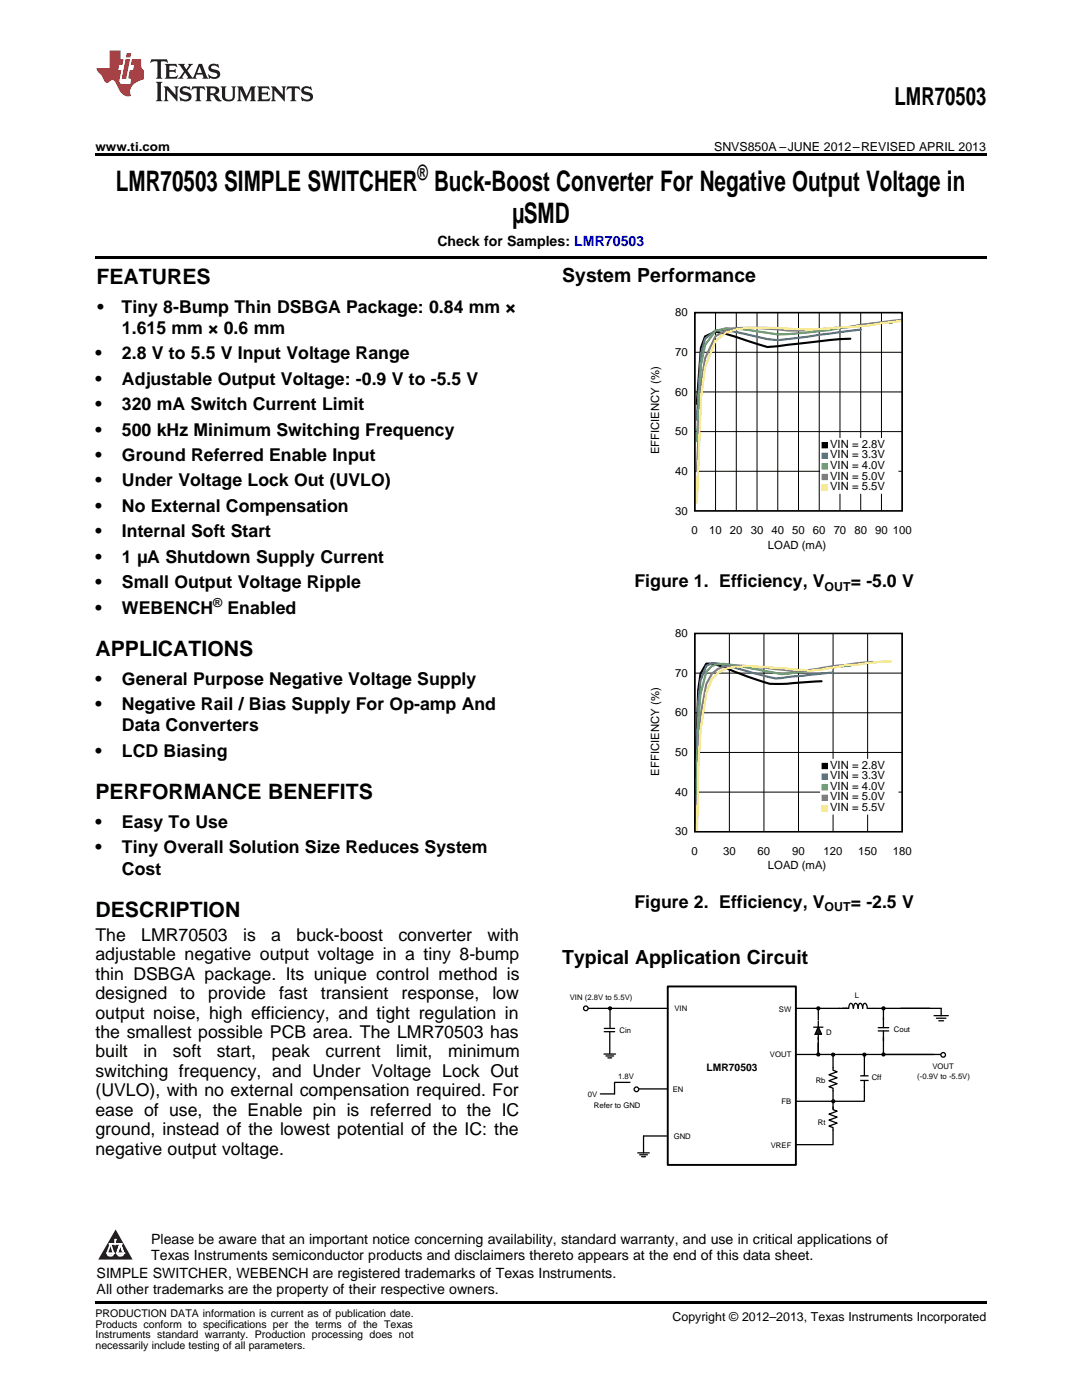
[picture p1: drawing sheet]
<svg xmlns="http://www.w3.org/2000/svg" width="216mm" height="279mm" viewBox="0 0 216 279" stroke-linecap="round" stroke-linejoin="round" font-family="sans-serif">
<path d="M19 259.7h177.8v.5h-177.8z" fill="#000"/>
<path d="M23.1 245.4l3.4 6h-6.9z" fill="#231f20"/>
<path d="M21.4 250.1h1.2l-.3 .5h-.3a.55 .55 0 0 1-.6-.5z" fill-rule="evenodd" fill="#fff"/>
<path d="M21.4 250.1h1.2l-.3 .5h-.3a.55 .55 0 0 1-.6-.5z" fill="none" stroke="#231f20" stroke-width=".34"/>
<path d="M21.4 250.1l1.2 .1-.3 .4h-.5z" fill="none" stroke="#fff" stroke-width=".34"/>
<path d="M23 248.3h.1" fill="none" stroke="#fff" stroke-width=".34"/>
<path d="M23 247.4v.9z" fill="#fff"/>
<path d="M23 247.4v.9z" fill="none" stroke="#fff" stroke-width=".34"/>
<circle cx="23" cy="247.4" r=".17" fill="#fff"/>
<path d="M21.9 248.2h.1" fill="none" stroke="#fff" stroke-width=".34"/>
<path d="M21.9 248.2h2.3z" fill="#fff"/>
<path d="M21.9 248.2h2.3z" fill="none" stroke="#fff" stroke-width=".34"/>
<circle cx="24.2" cy="248.2" r=".17" fill="#fff"/>
<path d="M23.3 250.1h.1" fill="none" stroke="#fff" stroke-width=".34"/>
<path d="M24 248.2l-.7 1.9z" fill="#fff"/>
<path d="M24 248.2l-.7 1.9z" fill="none" stroke="#fff" stroke-width=".34"/>
<path d="M24 248.2l.7 1.9z" fill="#fff"/>
<path d="M24 248.2l.7 1.9z" fill="none" stroke="#fff" stroke-width=".34"/>
<path d="M24.6 250.1h.1" fill="none" stroke="#fff" stroke-width=".34"/>
<circle cx="21.4" cy="250.1" r=".17" fill="#fff"/>
<path d="M22.1 248.2l-.7 1.9z" fill="#fff"/>
<path d="M22.1 248.2l-.7 1.9z" fill="none" stroke="#fff" stroke-width=".34"/>
<path d="M22.1 248.2l.5 1.9z" fill="#fff"/>
<path d="M22.1 248.2l.5 1.9z" fill="none" stroke="#fff" stroke-width=".34"/>
<circle cx="22.6" cy="250.1" r=".17" fill="#fff"/>
<path d="M23.4 250.1h1.3a.65 .65 0 0 1-.7 .5 .65 .65 0 0 1-.6-.5z" fill-rule="evenodd" fill="#fff"/>
<path d="M23.4 250.1h1.3a.65 .65 0 0 1-.7 .5 .65 .65 0 0 1-.6-.5z" fill="none" stroke="#231f20" stroke-width=".34"/>
<path d="M23.4 250.1h1.3l-.4 .5h-.6z" fill="none" stroke="#fff" stroke-width=".34"/>
<path d="M23.3 250.1h.1" fill="none" stroke="#fff" stroke-width=".34"/>
<circle cx="24.7" cy="250.1" r=".17" fill="#fff"/>
<path d="M133.2 196.9h25.6v35.6h-25.6z" fill-rule="evenodd" fill="#fff"/>
<path d="M133.2 196.9h25.6v35.6h-25.6z" fill="none" stroke="#000" stroke-width=".38"/>
<path d="M163.3 204.9l.6 1.5h-1.3z" fill="#1a1a1a"/>
<g fill="none" stroke="#000" stroke-width=".26">
<path d="M117.4 201.2h15.8M120.5 210.4h2.3M120.6 205.2h2M120.6 205.9h2M120.9 210.7h1.5M121.3 211.1h.8M121.7 205.9v4.4M121.7 201.2v3.9M125.7 216h-3.1v2.3h-2.8M127.4 217.3h5.8M158.8 210.4h29M158.9 201.2h10.4l.1-.4a.4 .4 0 0 1 .1-.4 .4 .4 0 0 1 .5 0l.3 .8"/>
<path d="M162.4 205h1.8M163.3 204.9l.6 1.5h-1.3zM163.3 207v3.4v-2.3M163.3 201.2v2.3M163.3 203.8v1.1M163.3 206.4v1.2M170.3 201.2v-.4a.41 .41 0 0 1 .2-.4 .41 .41 0 0 1 .5 0l.2 .8v-.4a.41 .41 0 0 1 .2-.4 .41 .41 0 0 1 .5 0l.2 .8M172.1 201.2l.1-.4a.41 .41 0 0 1 .1-.4 .41 .41 0 0 1 .5 0l.3 .8h12.4M175.2 205.1h2.1M175.2 205.7h2.1M176.3 201.2v3.9M176.3 205.7v4.7"/>
<path d="M127.3 230.1h2.3M127.6 230.5h1.6M128 230.8h.8M133 226.7h-4.6v3.4"/>
<circle cx="121.7" cy="201.2" r=".29"/>
<circle cx="163.3" cy="201.2" r=".29"/>
<circle cx="163.3" cy="210.4" r=".29"/>
<circle cx="176.3" cy="201.2" r=".29"/>
<circle cx="176.3" cy="210.4" r=".29"/>
</g>
<g fill="#000">
<circle cx="121.7" cy="201.2" r=".29"/>
<circle cx="163.3" cy="201.2" r=".29"/>
<circle cx="163.3" cy="210.4" r=".29"/>
<circle cx="176.3" cy="201.2" r=".29"/>
<circle cx="176.3" cy="210.4" r=".29"/>
</g>
<circle cx="116.9" cy="201.2" r=".46" fill="#fff"/>
<circle cx="116.9" cy="201.2" r=".46" fill="none" stroke="#000" stroke-width=".26"/>
<circle cx="127" cy="217.4" r=".46" fill="#fff"/>
<g fill="none" stroke="#000" stroke-width=".26">
<path d="M179.7 201.2h8.1v1.5M186.4 202.7h2.8M186.9 203.2h1.8M187.3 203.7h1"/>
<circle cx="127" cy="217.4" r=".46"/>
</g>
<circle cx="188.2" cy="210.5" r=".46" fill="#fff"/>
<g fill="none" stroke="#000" stroke-width=".26">
<path d="M166.2 210.5v3.1l.8 .3-1.6 .6 1.6 .6-1.6 .6 1.6 .6-1.6 .6 .8 .3v4.1M171.6 215.6h1.7M171.6 214.7h1.7M172.5 216.9v2.9h-13.6M172.5 210.4v4.3M172.5 215.7v1.3M166.2 220.9v.6l.8 .3-1.6 .6 1.6 .6-1.6 .5 1.6 .6-1.6 .6 .8 .3v3.4h-7.4"/>
<circle cx="166.2" cy="210.5" r=".29"/>
<circle cx="166.3" cy="219.8" r=".29"/>
<circle cx="172.5" cy="210.5" r=".29"/>
<circle cx="188.2" cy="210.5" r=".46"/>
</g>
<path d="M138.6 126.4h41.4v39.6h-41.4zM138.6 134.3h41.4M145.5 126.4v39.6M152.4 126.4v39.6M159.3 126.4v39.6M166.2 126.4v39.6M173.1 126.4v39.6M138.6 158.1h41.4M138.6 150.2h41.4M138.6 142.3h41.4" fill="none" stroke="#000" stroke-width=".2"/>
<path d="M163.9 136l-8 .5a8.1 8.1 0 0 1-4.6-.8l-5.8-2.1a10.4 10.4 0 0 0-4.6-1.2l-1.1 2.1-.5 3.2-.4 13.7" fill="none" stroke="#000" stroke-width=".42"/>
<path d="M166.2 134.2l-8 .8a10.5 10.5 0 0 1-5.8-.1l-5.7-1.6a16.5 16.5 0 0 0-4.6-.9l-1.2 .5-1.1 2.9-.5 4.4-.4 15" fill="none" stroke="#0087c2" stroke-width=".42"/>
<path d="M169.7 132.9l-9.2 1-1.2 .3a11.3 11.3 0 0 1-5.7-.1l-5.8-1.1a16.1 16.1 0 0 0-4.6-.4l-1.1 .3-1.2 1.2-1.1 4.4-.5 5.3-.4 20.3" fill="none" stroke="#66bc29" stroke-width=".42"/>
<path d="M174.3 132.1l-6.9 .7a61 61 0 0 1-9.2 1.2l-3.5-.5a48.1 48.1 0 0 0-9.2-.6l-1.1 .1-1.2 .5-1.1 .9-1.2 2.1-1.1 6.3-.5 7-.4 24" fill="none" stroke="#808080" stroke-width=".42"/>
<path d="M177.8 132l-3.5 .2-3.5 .5-2.3 .1-4.6 .8a12.5 12.5 0 0 1-4.6 .1l-2.3-.2a68.3 68.3 0 0 0-10.3-.5 6.1 6.1 0 0 0-4.6 2.5l-1.2 2.8-1.1 7.3-.5 7.3-.4 22.5" fill="none" stroke="#fbe43b" stroke-width=".42"/>
<path d="M123.3 124.3h58.8v.5h-58.8zM185.8 124.3h-1v51.1v-51.1h-3.2v51.1M123.3 167.6h58.8v.1h-58.8zM123.3 170.8h58.8v.1h-58.8zM123.3 173.9h58.8v.1h-58.8zM123.3 175.4v-51.1h3.2v51.1v-51.1h3.1v51.1v-51.1h3.2v51.1v-51.1h3.2v51.1M133.4 175.4v-51.1h3.1v51.1" fill="none" stroke="#fff" stroke-width="3.2" stroke-linecap="butt"/>
<path d="M164 151.8h14.9v1.9h-14.9z" fill-rule="evenodd" fill="#fff"/>
<path d="M164 151.8h14.9v1.9h-14.9z" fill="none" stroke="#fff" stroke-width=".76" stroke-linecap="butt"/>
<path d="M164 153.9h14.9v1.9h-14.9z" fill-rule="evenodd" fill="#fff"/>
<path d="M164 153.9h14.9v1.9h-14.9z" fill="none" stroke="#fff" stroke-width=".76" stroke-linecap="butt"/>
<path d="M164 156.1h14.9v1.9h-14.9z" fill-rule="evenodd" fill="#fff"/>
<path d="M164 156.1h14.9v1.9h-14.9z" fill="none" stroke="#fff" stroke-width=".76" stroke-linecap="butt"/>
<path d="M164 158.2h14.9v1.9h-14.9z" fill-rule="evenodd" fill="#fff"/>
<path d="M164 158.2h14.9v1.9h-14.9z" fill="none" stroke="#fff" stroke-width=".76" stroke-linecap="butt"/>
<path d="M164 160.3h14.9v1.9h-14.9z" fill-rule="evenodd" fill="#fff"/>
<path d="M164 160.3h14.9v1.9h-14.9z" fill="none" stroke="#fff" stroke-width=".76" stroke-linecap="butt"/>
<path d="M164 152.3h1.1v1.1h-1.1z" fill-rule="evenodd" fill="#000"/>
<path d="M164 152.3h1.1v1.1h-1.1z" fill="none" stroke="#000" stroke-width=".2"/>
<path d="M164 154.5h1.1v1h-1.1z" fill-rule="evenodd" fill="#0087c2"/>
<path d="M164 154.5h1.1v1h-1.1z" fill="none" stroke="#0087c2" stroke-width=".2"/>
<path d="M164 156.6h1.1v1h-1.1z" fill-rule="evenodd" fill="#66bc29"/>
<path d="M164 156.6h1.1v1h-1.1z" fill="none" stroke="#66bc29" stroke-width=".2"/>
<path d="M164 158.7h1.1v1.1h-1.1z" fill-rule="evenodd" fill="#808080"/>
<path d="M164 158.7h1.1v1.1h-1.1z" fill="none" stroke="#808080" stroke-width=".2"/>
<path d="M164 160.8h1.1v1.1h-1.1z" fill-rule="evenodd" fill="#fbe43b"/>
<path d="M164 160.8h1.1v1.1h-1.1z" fill="none" stroke="#fbe43b" stroke-width=".2"/>
<path d="M138.6 126.4h41.4v39.6h-41.4z" fill="none" stroke="#000" stroke-width=".32"/>
<g fill="none" stroke="#000" stroke-width=".2">
<path d="M138.6 62.4h41.4v39.6h-41.4zM138.6 78.2h41.4M138.6 70.3h41.4M142.8 62.4v39.6M146.9 62.4v39.6M151.1 62.4v39.6M155.2 62.4v39.6M159.3 62.4v39.6M163.5 62.4v39.6M167.6 62.4v39.6M171.7 62.4v39.6M175.9 62.4v39.6"/>
<path d="M138.6 94.1h41.4M138.6 86.1h41.4"/>
</g>
<path d="M169.7 67.6l-4.2 .3-12.4 1.4-2.1-.7a62 62 0 0 0-8.2-2.4l-2.1 .9-.8 2.3-.9 11.2" fill="none" stroke="#000" stroke-width=".42"/>
<path d="M171.8 65.8l-16.6 2.1-2.1-.2-8.3-1.8h-2l-2.1 1.7-.8 3.1-.9 13.1" fill="none" stroke="#0087c2" stroke-width=".42"/>
<path d="M178 64.4a41.9 41.9 0 0 0-8.3 .8l-4.2 .7-8.2 .8h-2.1l-2.1-.3a49.1 49.1 0 0 0-8.3-.9l-2 .5-2.1 2.9-.8 3.9-.9 15.2" fill="none" stroke="#66bc29" stroke-width=".42"/>
<path d="M180 63.8l-8.2 1-2.1 .5-6.2 .4a33.4 33.4 0 0 1-8.3 0l-4.2-.2h-4.1l-2.1 .5-2 1.1-2.1 4.4-.8 5.3-.9 17.2" fill="none" stroke="#808080" stroke-width=".42"/>
<path d="M180 64l-2 .3a172.6 172.6 0 0 1-16.6 1.5l-6.2-.3a44.4 44.4 0 0 0-8.3 .2l-2.1 .7-2 1.6-2.1 5.2-.8 6.1-.9 21" fill="none" stroke="#fbe43b" stroke-width=".42"/>
<path d="M123.3 60.3h58.8v.5h-58.8zM185.8 60.3h-1v51.1v-51.1h-3.2v51.1M123.3 103.6h58.8v.1h-58.8zM123.3 106.7h58.8v.1h-58.8zM123.3 109.9h58.8v.1h-58.8zM123.3 111.4v-51.1h3.2v51.1v-51.1h3.1v51.1v-51.1h3.2v51.1v-51.1h3.2v51.1M133.4 111.4v-51.1h3.1v51.1" fill="none" stroke="#fff" stroke-width="3.2" stroke-linecap="butt"/>
<path d="M164 87.8h14.9v1.9h-14.9z" fill-rule="evenodd" fill="#fff"/>
<path d="M164 87.8h14.9v1.9h-14.9z" fill="none" stroke="#fff" stroke-width=".76" stroke-linecap="butt"/>
<path d="M164 89.9h14.9v1.9h-14.9z" fill-rule="evenodd" fill="#fff"/>
<path d="M164 89.9h14.9v1.9h-14.9z" fill="none" stroke="#fff" stroke-width=".76" stroke-linecap="butt"/>
<path d="M164 92h14.9v1.9h-14.9z" fill-rule="evenodd" fill="#fff"/>
<path d="M164 92h14.9v1.9h-14.9z" fill="none" stroke="#fff" stroke-width=".76" stroke-linecap="butt"/>
<path d="M164 94.1h14.9v1.9h-14.9z" fill-rule="evenodd" fill="#fff"/>
<path d="M164 94.1h14.9v1.9h-14.9z" fill="none" stroke="#fff" stroke-width=".76" stroke-linecap="butt"/>
<path d="M164 96.3h14.9v1.9h-14.9z" fill-rule="evenodd" fill="#fff"/>
<path d="M164 96.3h14.9v1.9h-14.9z" fill="none" stroke="#fff" stroke-width=".76" stroke-linecap="butt"/>
<path d="M164 88.3h1.1v1.1h-1.1z" fill-rule="evenodd" fill="#000"/>
<path d="M164 88.3h1.1v1.1h-1.1z" fill="none" stroke="#000" stroke-width=".2"/>
<path d="M164 90.4h1.1v1.1h-1.1z" fill-rule="evenodd" fill="#0087c2"/>
<path d="M164 90.4h1.1v1.1h-1.1z" fill="none" stroke="#0087c2" stroke-width=".2"/>
<path d="M164 92.6h1.1v1h-1.1z" fill-rule="evenodd" fill="#66bc29"/>
<path d="M164 92.6h1.1v1h-1.1z" fill="none" stroke="#66bc29" stroke-width=".2"/>
<path d="M164 94.7h1.1v1h-1.1z" fill-rule="evenodd" fill="#808080"/>
<path d="M164 94.7h1.1v1h-1.1z" fill="none" stroke="#808080" stroke-width=".2"/>
<path d="M164 96.8h1.1v1h-1.1z" fill-rule="evenodd" fill="#fbe43b"/>
<path d="M164 96.8h1.1v1h-1.1z" fill="none" stroke="#fbe43b" stroke-width=".2"/>
<path d="M138.6 62.4h41.4v39.6h-41.4z" fill="none" stroke="#000" stroke-width=".32"/>
<path d="M19 30.6h177.8v.5h-177.8zM19 51h177.8v.6h-177.8z" fill="#000"/>
<path d="M30.2 11.8l-.2 .8a1.31 1.31 0 0 1 1.4-.3v2.9l-.3 .5h1.3l-.3-.5v-2.7l.3-.3a1.09 1.09 0 0 1 1.1 .4l-.2-.8zM32.9 12.8l.3 .4v2l-.3 .5h2.4l.2-.7a1.48 1.48 0 0 1-1.7 .3v-1l1 .1 .2 .2v-.9l-.2 .3h-1v-.7l.2-.2a1.73 1.73 0 0 1 1.4 .3l-.2-.6zM35.5 12.8l1.2 1.4-.7 1-.5 .5h1.1l-.2-.3 .5-.9 .6 .9-.2 .3h2l-.3-.3 .2-.5h1.2l.2 .5-.2 .3h1.2l-.3-.4-1-2.5h-.6l-1.3 2.7-1-1.4 1.1-1.3h-1l.2 .2-.5 .9-.5-.9 .2-.2zM39.8 13.3l.5 1.3h-1zM41.9 12.9a.83 .83 0 0 0-.3 1 .83 .83 0 0 0 .8 .5l.8 .2 .2 .3a1 1 0 0 1-1 .5 1 1 0 0 1-.8-.6l.1 .9 .2-.1a1.65 1.65 0 0 0 2-.5 .89 .89 0 0 0-.8-1.2l-.8-.2-.2-.3a.91 .91 0 0 1 1.6 .2l-.2-.8h-.4a1.34 1.34 0 0 0-1.2 .1zM31.1 16.3l.3 .5v2.9l-.3 .5h1.3l-.3-.5v-2.9l.3-.5zM32.7 17.2l.2 .5v2l-.2 .5h.9l-.3-.5 .1-1.7 2 2.2v-2.5l.3-.5h-.9l.2 .3v1.4l-1.5-1.7zM36.2 17.4a.83 .83 0 0 0-.3 .9 .83 .83 0 0 0 .8 .6l.8 .2 .2 .3a1 1 0 0 1-1 .5 1 1 0 0 1-.8-.6l.1 .9 .2-.1a1.66 1.66 0 0 0 2-.5 .89 .89 0 0 0-.9-1.2l-.7-.2-.2-.3a.91 .91 0 0 1 1.6 .2l-.2-.9-.4 .1a1.36 1.36 0 0 0-1.2 .1zM38.4 17.2l-.2 .9a.61 .61 0 0 1 1.1-.3v1.9l-.4 .5h1.3l-.3-.5v-1.9l.2-.2a.81 .81 0 0 1 .8 .5l-.1-.9zM41 17.2l.3 .5v2l-.3 .5h1.3l-.3-.3v-.9a.72 .72 0 0 1 .9 .6 .85 .85 0 0 0 1.4 .5l-.5-.3-.5-.7-.3-.3a.78 .78 0 0 0 .7-.7 .78 .78 0 0 0-.7-.8zM42 17.7l.2-.1a.6 .6 0 0 1 .7 .1 .6 .6 0 0 1 .1 .7l-.2 .2h-.8zM44 17.2l.3 .3a3.4 3.4 0 0 0 .3 2.4 1.57 1.57 0 0 0 2.2-.3l.1-2.1 .2-.3h-1l.3 .5v1.5a.76 .76 0 0 1-.7 .7 .76 .76 0 0 1-.8-.7v-1.5l.3-.5zM47.3 17.2l.3 .5v2l-.3 .5h.9l-.2-.5v-1.8l1 2.3 1.1-2.3v1.8l-.2 .5h1.2l-.3-.5v-2l.3-.5h-1.1l-.8 2-.8-2zM51.3 17.2l.3 .5v2l-.3 .5h2.4l.2-.7a1.49 1.49 0 0 1-1.6 .3l-.1-1h1l.3 .3v-.9l-.3 .3h-1v-.7l.3-.2a1.73 1.73 0 0 1 1.4 .3l-.3-.7zM54.1 17.2l.3 .5v2l-.3 .5h1l-.4-.5 .1-1.7 2 2.2v-2.5l.3-.5h-.9l.2 .3v1.4l-1.5-1.7zM57.4 17.2l-.2 .9a.8 .8 0 0 1 1-.5v2.1l-.3 .5h1.3l-.4-.5v-1.9l.2-.2a.81 .81 0 0 1 .9 .5l-.2-.9zM60.4 17.4a.83 .83 0 0 0-.3 .9 .83 .83 0 0 0 .8 .6l.8 .2 .2 .3a1 1 0 0 1-1 .5 1 1 0 0 1-.8-.6l.2 .9 .1-.1a1.66 1.66 0 0 0 2-.5 .89 .89 0 0 0-.8-1.2l-.8-.2-.2-.3a.91 .91 0 0 1 1.6 .2l-.2-.9-.3 .1a1.35 1.35 0 0 0-1.3 .1z" fill="#231f20"/>
<path d="M21.9 10.1v3.5h-2.6a2.13 2.13 0 0 0 .9 1.4l.4 .6a.94 .94 0 0 0 1.1 .9 .75 .75 0 0 1 .6-.5 .75 .75 0 0 1 .7 .4l.5 1a2.1 2.1 0 0 0 2.6 1.7 2.2 2.2 0 0 1 1.7-3l.9-.3v-1.8a1.16 1.16 0 0 1-.5-1v-1.2h-1.9l-.2 1.2h.7l-.3 1h-.6l-.3 1.3v.3l.6 .1-.2 1.1h-.9a.93 .93 0 0 1-1.3-.8l.4-2h-.6l.2-1h.6l.3-1.2h-.6v-1.7zM25.1 11.8l-.8 3.9h.9l.7-3.9zM25.3 10.6l-.2 .9h.9l.2-.9z" fill="#ee1d23"/>
<g font-size="5.6">
<text x="23.1" y="38.1">LMR70503 SIMPLE SWITCHER Buck-Boost Converter For Negative Output Voltage in</text>
<text x="102.2" y="44.4">µSMD</text>
</g>
<text font-size="4.9" x="178.5" y="21">LMR70503</text>
<g font-size="4.2">
<text x="83.3" y="35.8">®</text>
<text x="19.2" y="56.7">FEATURES</text>
<text x="19" y="131">APPLICATIONS</text>
<text x="19" y="159.5">PERFORMANCE BENEFITS</text>
<text x="19" y="183">DESCRIPTION</text>
</g>
<g font-size="3.9">
<text x="112.2" y="56.3">System Performance</text>
<text x="112.2" y="192.5">Typical Application Circuit</text>
</g>
<g font-size="3.5">
<text x="19.4" y="62.4">•</text>
<text x="24.3" y="62.4">Tiny 8-Bump Thin DSBGA Package: 0.84 mm ×</text>
<text x="19" y="71.7">•</text>
<text x="24.3" y="66.6">1.615 mm × 0.6 mm</text>
<text x="24.3" y="71.7">2.8 V to 5.5 V Input Voltage Range</text>
<text x="19" y="76.8">•</text>
<text x="24.3" y="76.8">Adjustable Output Voltage: -0.9 V to -5.5 V</text>
<text x="19" y="81.8">•</text>
<text x="24.3" y="81.8">320 mA Switch Current Limit</text>
<text x="19" y="86.9">•</text>
<text x="24.3" y="86.9">500 kHz Minimum Switching Frequency</text>
<text x="19" y="92">•</text>
<text x="24.3" y="92">Ground Referred Enable Input</text>
<text x="19" y="97.1">•</text>
<text x="24.3" y="97.1">Under Voltage Lock Out (UVLO)</text>
<text x="19" y="102.2">•</text>
<text x="19" y="107.2">•</text>
<text x="24.3" y="102.2">No External Compensation</text>
<text x="24.3" y="107.2">Internal Soft Start</text>
<text x="19" y="112.3">•</text>
<text x="24.3" y="112.3">1 µA Shutdown Supply Current</text>
<text x="19" y="117.4">•</text>
<text x="24.3" y="117.4">Small Output Voltage Ripple</text>
<text x="126.6" y="117.2">Figure 1. Efficiency, V</text>
<text x="169.7" y="117.2">= -5.0 V</text>
<text x="19" y="122.5">•</text>
<text x="24.3" y="122.5">WEBENCH</text>
<text x="45.4" y="122.5">Enabled</text>
<text x="19" y="136.7">•</text>
<text x="24.3" y="136.7">General Purpose Negative Voltage Supply</text>
<text x="19" y="141.7">•</text>
<text x="24.3" y="141.7">Negative Rail / Bias Supply For Op-amp And</text>
<text x="24.3" y="146">Data Converters</text>
<text x="19" y="151.1">•</text>
<text x="24.3" y="151.1">LCD Biasing</text>
<text x="19" y="165.2">•</text>
<text x="24.3" y="165.2">Easy To Use</text>
<text x="19" y="170.3">•</text>
<text x="24.3" y="170.3">Tiny Overall Solution Size Reduces System</text>
<text x="24.3" y="174.6">Cost</text>
<text x="126.6" y="181.2">Figure 2. Efficiency, V</text>
<text x="169.7" y="181.2">= -2.5 V</text>
<text x="19" y="187.7">The</text>
<text x="19" y="191.6">adjustable negative output voltage in a tiny 8-bump</text>
<text x="28.2" y="187.7">LMR70503</text>
<text x="48.5" y="187.7">is</text>
<text x="54.1" y="187.7">a</text>
<text x="59.2" y="187.7">buck-boost</text>
<text x="79.5" y="187.7">converter</text>
<text x="97.3" y="187.7">with</text>
<text x="19" y="195.5">thin DSBGA package. Its unique control method is</text>
<text x="19" y="199.4">designed</text>
<text x="19" y="203.3">output noise, high efficiency, and tight regulation in</text>
<text x="36" y="199.4">to</text>
<text x="41.5" y="199.4">provide</text>
<text x="55.7" y="199.4">fast</text>
<text x="64" y="199.4">transient</text>
<text x="80.1" y="199.4">response,</text>
<text x="98.2" y="199.4">low</text>
<text x="19" y="207.2">the smallest possible PCB area. The LMR70503 has</text>
<text x="19" y="211">built</text>
<text x="19" y="214.9">switching frequency, and Under Voltage Lock Out</text>
<text x="28.6" y="211">in</text>
<text x="34.5" y="211">soft</text>
<text x="43.3" y="211">start,</text>
<text x="54.2" y="211">peak</text>
<text x="65" y="211">current</text>
<text x="79" y="211">limit,</text>
<text x="89.4" y="211">minimum</text>
<text x="19" y="218.8">(UVLO), with no external compensation required. For</text>
<text x="19" y="222.7">ease of use, the Enable pin is referred to the IC</text>
<text x="19" y="226.6">ground, instead of the lowest potential of the IC: the</text>
<text x="19" y="230.4">negative output voltage.</text>
</g>
<g font-size="2.8">
<text x="87.3" y="49">Check for Samples: LMR70503</text>
<text x="30.2" y="248.4">Please be aware that an important notice concerning availability, standard warranty, and use in critical applications of</text>
<text x="30.2" y="251.5">Texas Instruments semiconductor products and disclaimers thereto appears at the end of this data sheet.</text>
<text x="19.3" y="255.1">SIMPLE SWITCHER, WEBENCH are registered trademarks of Texas Instruments.</text>
<text x="19.3" y="258.2">All other trademarks are the property of their respective owners.</text>
</g>
<g font-size="2.5">
<text x="19" y="30.1">www.ti.com</text>
<text x="142.5" y="30.1">SNVS850A –JUNE 2012–REVISED APRIL 2013</text>
<text x="164.5" y="117.9">OUT</text>
<text x="42.5" y="121.1">®</text>
<text x="164.5" y="181.9">OUT</text>
<text x="134.2" y="263.6">Copyright © 2012–2013, Texas Instruments Incorporated</text>
</g>
<g font-size="2.3">
<text x="134.7" y="63.1">80</text>
<text x="134.7" y="71">70</text>
<text x="134.7" y="79">60</text>
<text x="134.7" y="86.9">50</text>
<text x="165.6" y="89.4">VIN = 2.8V</text>
<text x="131.5" y="90.7" transform="rotate(-90 131.5 90.7)">EFFICIENCY (%)</text>
<text x="134.7" y="94.8">40</text>
<text x="165.6" y="91.5">VIN = 3.3V</text>
<text x="165.6" y="93.6">VIN = 4.0V</text>
<text x="165.6" y="95.7">VIN = 5.0V</text>
<text x="165.6" y="97.8">VIN = 5.5V</text>
<text x="134.7" y="102.7">30</text>
<text x="138" y="106.6">0</text>
<text x="141.5" y="106.6">10</text>
<text x="145.7" y="106.6">20</text>
<text x="149.8" y="106.6">30</text>
<text x="153.9" y="106.6">40</text>
<text x="158.1" y="106.6">50</text>
<text x="162.2" y="106.6">60</text>
<text x="166.4" y="106.6">70</text>
<text x="170.5" y="106.6">80</text>
<text x="174.6" y="106.6">90 100</text>
<text x="153.2" y="109.5">LOAD (mA)</text>
<text x="134.7" y="127.2">80</text>
<text x="134.7" y="135.1">70</text>
<text x="134.7" y="143">60</text>
<text x="131.5" y="154.8" transform="rotate(-90 131.5 154.8)">EFFICIENCY (%)</text>
<text x="134.7" y="150.9">50</text>
<text x="165.6" y="153.4">VIN = 2.8V</text>
<text x="165.6" y="155.5">VIN = 3.3V</text>
<text x="134.7" y="158.8">40</text>
<text x="165.6" y="157.6">VIN = 4.0V</text>
<text x="165.6" y="159.8">VIN = 5.0V</text>
<text x="165.6" y="161.9">VIN = 5.5V</text>
<text x="134.7" y="166.7">30</text>
<text x="138" y="170.7">0</text>
<text x="144.3" y="170.7">30</text>
<text x="151.2" y="170.7">60</text>
<text x="153.2" y="173.5">LOAD (mA)</text>
<text x="158.1" y="170.7">90</text>
<text x="164.3" y="170.7">120</text>
<text x="171.2" y="170.7">150</text>
<text x="178.1" y="170.7">180</text>
</g>
<g font-size="2.1">
<text x="141" y="213.8">LMR70503</text>
<text x="19" y="262.9">PRODUCTION DATA information is current as of publication date.</text>
<text x="19" y="265">Products conform to specifications per the terms of the Texas</text>
<text x="19" y="267.1">Instruments standard warranty. Production processing does not</text>
<text x="19" y="269.2">necessarily include testing of all parameters.</text>
</g>
<g font-size="1.5">
<text x="113.7" y="199.6">VIN (2.8V to 5.5V)</text>
<text x="134.6" y="201.8">VIN</text>
<text x="155.4" y="201.9">SW</text>
<text x="170.5" y="199.2">L</text>
<text x="123.6" y="206.2">Cin</text>
<text x="164.9" y="206.6">D</text>
<text x="178.4" y="205.9">Cout</text>
<text x="123.4" y="215.2">1.8V</text>
<text x="153.6" y="210.9">VOUT</text>
<text x="173.9" y="215.6">Cff</text>
<text x="183" y="215.3">(-0.9V to -5.5V)</text>
<text x="186.1" y="213.3">VOUT</text>
<text x="117.3" y="218.9">0V</text>
<text x="118.5" y="221.2">Refer to GND</text>
<text x="134.2" y="217.9">EN</text>
<text x="155.9" y="220.3">FB</text>
<text x="162.8" y="216.1">Rb</text>
<text x="134.4" y="227.3">GND</text>
<text x="163.2" y="224.6">Rt</text>
<text x="153.8" y="229.1">VREF</text>
</g>
<g font-size=".4" fill="#fff">
<text x="19" y="56.5">1</text>
<text x="19" y="255.1">2</text>
<text x="19" y="258.2">3</text>
</g>
</svg>
